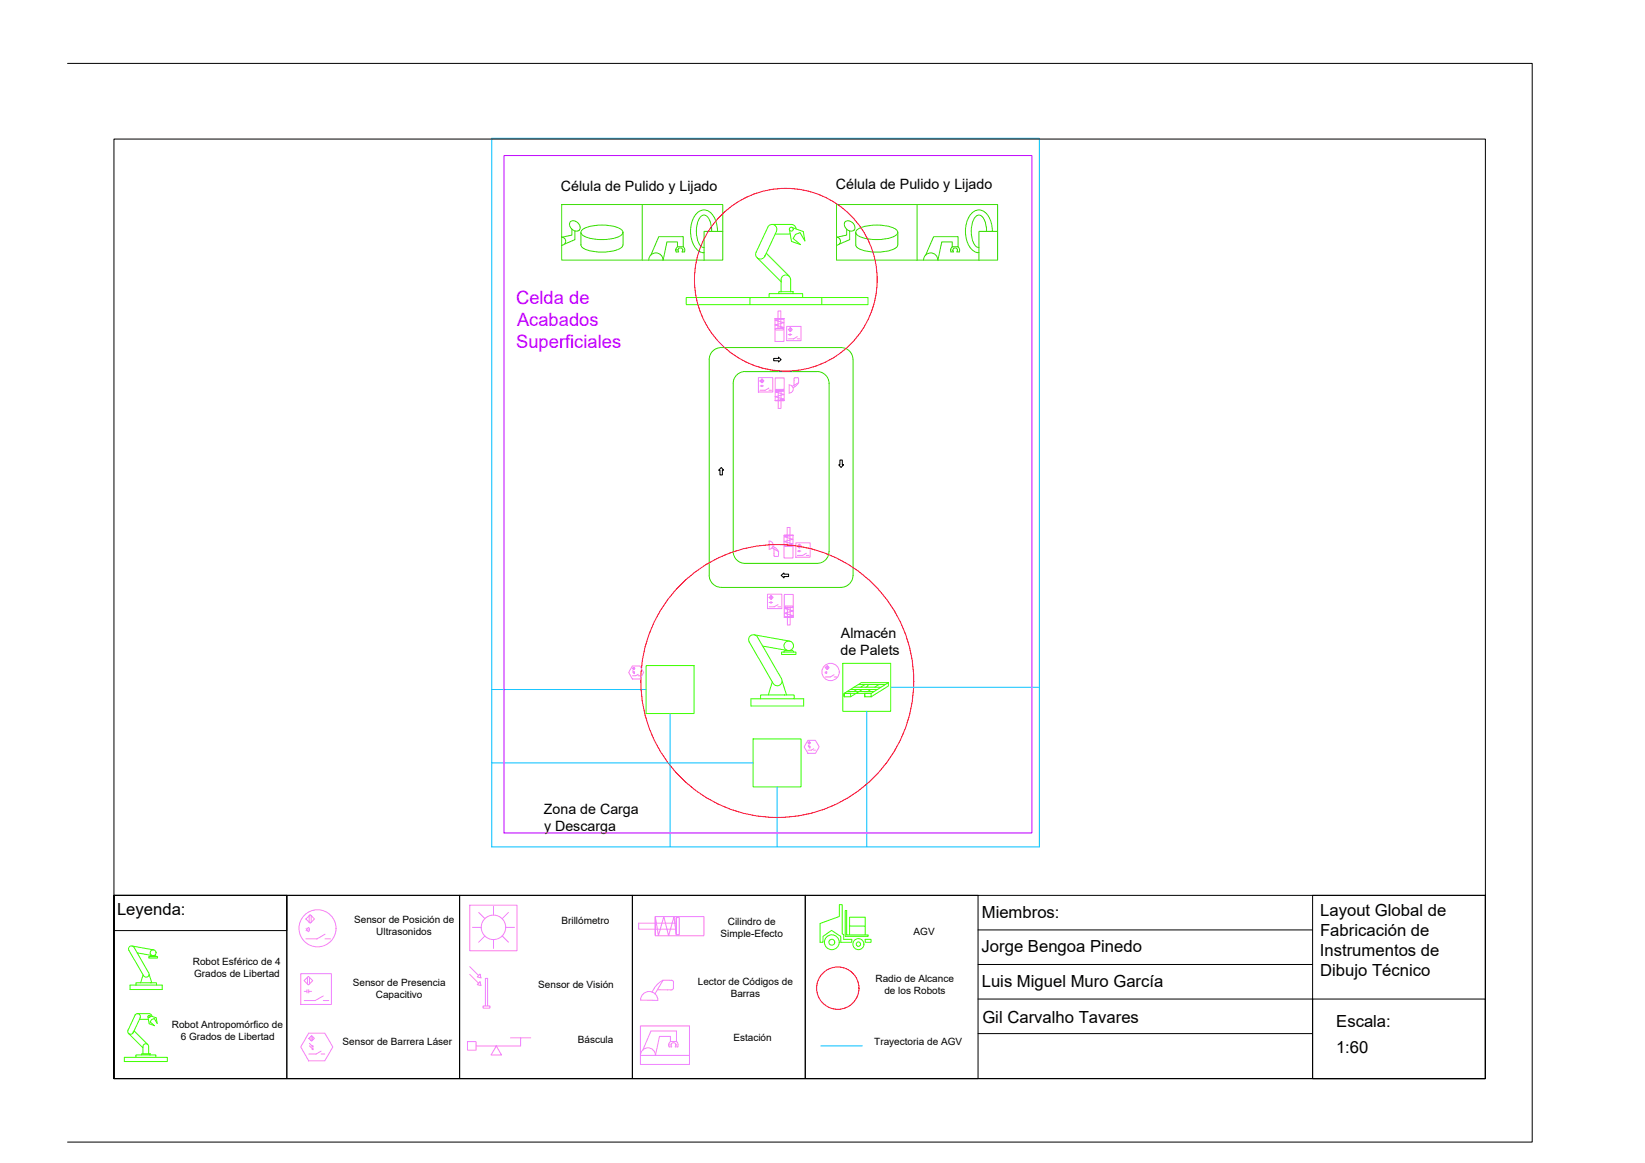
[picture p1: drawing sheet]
<svg xmlns="http://www.w3.org/2000/svg" width="420mm" height="297mm" viewBox="0 0 420 297" stroke-linecap="round" stroke-linejoin="round" font-family="sans-serif">
<!-- layer: Robots -->
<g fill="none" stroke="#3fff00" stroke-width=".26">
<path d="M196.3 57.7a1.22 1.22 0 0 1 1.6-.2 1.22 1.22 0 0 1 .4 1.6l-3 6.4a1.23 1.23 0 0 1-1.6 .6 1.23 1.23 0 0 1-.6-1.7zM197.2 57.3h4.9a1.22 1.22 0 0 1 1.2 1.2M198 59.8h3.8M202.3 58.1l2.9 1 .4 2.5-1.2-2.2-1.2 .5-.6 1 1.9 1.6-2.3-.8-.6-3.1M191.6 77.8h-16.3v-1.8h46.4v1.8h-11.8M193.4 65.8l6.1 6.2M195.3 65.5h.1M195.7 64.7l5.9 5.9M196.4 76h-4.8v1.8h18.3v-1.8h-4.9M198.9 74.5h3.7v.5h-3.7zM198.9 75h-2.5v1h8.6v-1h-2.4M199.5 71.4a1.22 1.22 0 0 1 1.2-1.2 1.22 1.22 0 0 1 1.2 1.2"/>
<path d="M199.5 71.5v3M202 71.5v3M191.4 163.9a1.22 1.22 0 0 1 .4-1.6 1.22 1.22 0 0 1 1.7 .4l6.1 10.6M191.4 164l6.1 10.5a1.22 1.22 0 0 0 1.6 .5 1.22 1.22 0 0 0 .5-1.7M192.6 162.1l9.1 1.6M194.3 177.5h8.5v1h-8.5zM194.3 178.5h-2.5v1.8h13.5v-1.8h-2.5M194.8 165l6.5 1.2M197.3 174.2l-1.1 3.3M199.4 173.1h.1M199.8 173.9l1.1 3.6M200.2 166.5h-.6v.7h3.7v-.7h-.6"/>
<path d="M200.2 166.5h2.5M200.2 166.5l.4-.3h1.9l.2 .3"/>
<circle cx="202.1" cy="58.5" r=".5"/>
<circle cx="201.5" cy="164.9" r="1.22"/>
</g>
<!-- layer: Maquina -->
<g fill="none" stroke="#37dd00" stroke-width=".26">
<path d="M143.5 52.2h41.1v14.2h-41.1zM145.7 56.7a1.64 1.64 0 0 1 1.9 .2 1.64 1.64 0 0 1 .4 1.9 1.64 1.64 0 0 1-1.9-.3 1.64 1.64 0 0 1-.4-1.8zM146.1 58.5v1.5l-2.6 .6a1.03 1.03 0 0 1 1 1 1.03 1.03 0 0 1-1 1M146.8 59v2.2l-2.6 1.1M148.4 59.4v3.1M148.8 58.6a11.4 11.4 0 0 1 9.9 0 .83 .83 0 0 1 0 1.5 11.4 11.4 0 0 1-9.9 0 .83 .83 0 0 1 0-1.5zM159.1 59.4v3.1M164 52.2v14.2M181.8 59.1a4.7 4.7 0 0 0-1.5-4.1 1.29 1.29 0 0 0-1.7 .8 7.2 7.2 0 0 0 .4 7l.8 .4M183.3 59.1a5.4 5.4 0 0 0-2.9-5.4 3.1 3.1 0 0 0-3.5 2.6 7 7 0 0 0 1.7 7.9l1.2 .4M184.6 59.1h-4.8v7.3M213.7 52.2h41.1v14.2h-41.1z"/>
<path d="M215.9 56.7a1.64 1.64 0 0 1 1.9 .2 1.64 1.64 0 0 1 .4 1.9 1.64 1.64 0 0 1-1.9-.3 1.64 1.64 0 0 1-.4-1.8zM216.3 58.5v1.5l-2.7 .6a1.03 1.03 0 0 1 1.1 1 1.03 1.03 0 0 1-1.1 1M217 59v2.2l-2.6 1.1M218.6 59.4v3.1M219 58.6a11.4 11.4 0 0 1 9.9 0 .83 .83 0 0 1 0 1.5 11.4 11.4 0 0 1-9.9 0 .83 .83 0 0 1 0-1.5zM229.3 59.4v3.1M234.2 52.2v14.2M252 59.1a4.7 4.7 0 0 0-1.5-4.1 1.29 1.29 0 0 0-1.7 .8 7.2 7.2 0 0 0 .4 7l.8 .4M253.5 59.1a5.4 5.4 0 0 0-2.9-5.4 3.1 3.1 0 0 0-3.5 2.6 7 7 0 0 0 1.7 7.9l1.2 .4M254.8 59.1h-4.8v7.3M148.4 62.5a1.9 1.9 0 0 0 1.5 1.3 11.8 11.8 0 0 0 8.8-.5l.4-.8M165.7 66.4a1.83 1.83 0 0 1 1.8-1.8 1.83 1.83 0 0 1 1.9 1.8"/>
<path d="M172.6 63.9h.1M172.7 64.3h.6M173 63a1.15 1.15 0 0 0-.3 1.3M173 63v-1.2h-2.7l-.9 4.6M173 63h1.5M173.2 63.9h.1M173.3 64.3a.6 .6 0 0 1 0-.8 .6 .6 0 0 1 .9 0 .6 .6 0 0 1 0 .8M174.2 64.3h.7M174.4 63.9h.1M174.5 63a1.15 1.15 0 0 1 .3 1.3M174.5 63v-2.5h-6.2l-2 4.6M218.6 62.5a1.9 1.9 0 0 0 1.5 1.3 11.8 11.8 0 0 0 8.8-.5l.4-.8"/>
<path d="M235.9 66.4a1.83 1.83 0 0 1 1.8-1.8 1.83 1.83 0 0 1 1.8 1.8M242.8 63.9h.1M242.9 64.3h.6M243.2 63a1.15 1.15 0 0 0-.3 1.3M243.2 63v-1.2h-2.7l-.9 4.6M243.2 63h1.5M243.4 63.9h.1M243.5 64.3a.6 .6 0 0 1 0-.8 .6 .6 0 0 1 .9 0 .6 .6 0 0 1 0 .8M244.4 64.3h.6M244.6 63.9h.1M244.7 63a1.15 1.15 0 0 1 .3 1.3M244.7 63v-2.5h-6.2l-2 4.6"/>
<path d="M211.8 97.9a3 3 0 0 0-3.1-3h-18.4a3 3 0 0 0-3 3.1v42.8a3.1 3.1 0 0 0 3 3.1h18.4a3.1 3.1 0 0 0 3.1-3.1M211.8 98v42.8M181.1 147v-55.2a3.1 3.1 0 0 1 3.1-3h30.6a3.1 3.1 0 0 1 3.1 3v55.2M181.1 146.9a3.1 3.1 0 0 0 3.1 3.1M184.2 150h30.6M217.9 146.9a3.1 3.1 0 0 1-3.1 3.1"/>
</g>
<!-- layer: Texto2 -->
<path d="M197.6 91.5h1.2v-.3l.7 .6-.7 .7v-.4h-1.2zM184.2 119.4l.6 .7h-.3v1.2h-.6v-1.2h-.3zM214.5 117.5h.6v1.2h.3l-.6 .7-.6-.7h.3zM199.5 147l.7-.7v.3h1.2v.7h-1.2v.3z" fill="none" stroke="#000" stroke-width=".26"/>
<!-- layer: Sensores -->
<g fill="none" stroke="#ff7fff" stroke-width=".26">
<path d="M193.7 96.5h3.7v3.6h-3.7zM194.1 97.3l.5-.5 .5 .5-.5 .5zM194.1 98.6h.3M194.4 98.4v.3M194.5 96.9v.8M194.7 98.6h.3M194.7 98.4v.3M194.7 96.9v.8M196.4 99.1l-1 .6h-1.3M196.4 99.7h.7M197.9 81.4h2.3v5.8h-2.3zM197.9 81.4h2.3z"/>
<path d="M198 96.5h2.3v5.8h-2.3zM198.1 99.8h2.1v-.3h-2.1v.3h2.1l-2.2 .3 2.3 .6-2.3 .6 2.3 .7-2.3 .3M198.7 83.9v-4.5h.7v4.5M198.8 99.8v4.5h.7v-4.5M200.2 81.4l-2.3 .4 2.3 .6-2.3 .6 2.3 .6-2.1 .3h2v.4h-2v-.4h2M200.9 83.4h3.7v3.6h-3.7zM201.4 85.4h.3M201.6 98.3a1.05 1.05 0 0 1 1 1 1.05 1.05 0 0 1-1 1.1M201.6 98.3v2.1M201.7 85.3v.3M201.7 83.8v.8M201.8 83.7l.6 .5-.6 .5-.5-.5z"/>
<path d="M201.9 85.4h.3M201.9 85.3v.3M202 83.8v.8M203 96.5l-.2 .2v1.7M203 96.5h.9l.1 1.2-1.7 1M203.6 86l-.9 .6h-1.3M203.6 86.6h.7M204 97.7l-.7 .8-.8 .5M198 102.3h2.3zM196.4 138.2a1.05 1.05 0 0 1 1.1 1 1.05 1.05 0 0 1-1.1 1.1M196.4 138.2v2.1M197.2 139.9l1.7 1"/>
<path d="M197.4 139.6l.8 .4 .7 .9M200.3 136.7h2.2v5.8h-2.2zM200.3 136.7h2.2zM201 139.2v-4.5h.8v4.5M202.5 136.7l-2.2 .4 2.2 .6-2.2 .6 2.2 .6-2.1 .3h2v.4h-2v-.4h2M203.3 138.6h3.6v3.7h-3.6zM204.1 139.1v.8M204.2 139l.5 .5-.5 .5-.5-.5zM204.3 139.1v.8M196 151.8h3.7v3.6h-3.7zM196.4 152.6l.6-.5 .5 .5-.5 .5zM196.4 153.9h.4"/>
<path d="M196.8 153.7v.4M196.8 152.2v.8M197 153.9h.3M197 153.7v.4M197.1 152.2v.8M197.7 140.2v1.7M197.7 141.9l.2 .2h.7l.2-.2M198.7 154.4l-.9 .6h-1.4M198.7 155h.7M198.9 140.9l-.1 1M200.3 151.8h2.3v5.8h-2.3zM200.3 157.6h2.3z"/>
<path d="M200.4 155.1h2.1v-.3h-2.1v.3h2.1l-2.2 .3 2.3 .6-2.3 .6 2.3 .7-2.3 .3M201.1 155.1v4.5h.7v-4.5M203.7 140.8h.3M204 140.6v.3M204.2 140.8h.4M204.2 140.6v.3M206 141.3l-1 .6h-1.3M206 141.9h.6M161.5 170.7l.4-.3 .3 .3-.3 .4zM161.5 170.1h1.9l1 1.6-1 1.7h-1.9l-.9-1.7zM161.6 171.6l.4 .4M161.6 171.3l.4 .4"/>
<path d="M161.8 170.5v.5M161.9 171.7l.1-.1 .1 .2zM161.9 172l.1-.1 .1 .2zM161.9 170.5v.5M163 172.2l-.6 .4h-.9M163 172.6h.4M210.8 170.5l.5-.5 .5 .5-.5 .5zM210.8 171.7v.2M210.9 171.6v.4M211.1 171.5l.1 .3-.1 .2M211.2 170.1v.8M211.4 170.1v.8"/>
<path d="M213 172.3l-.9 .6h-1.3M213 172.9h.7M206.4 189.1h1.9l.9 1.7-.9 1.6h-1.9l-1-1.6zM206.4 189.7l.3-.3 .3 .3-.3 .4zM206.4 190.6l.4 .4M206.4 190.3l.4 .4M206.6 189.5v.5M206.7 190.7l.2-.1v.2zM206.7 191l.2-.1zM206.8 189.5v.5M207.8 191.2l-.6 .4h-.8M207.8 191.6h.5"/>
<circle cx="212.1" cy="171.6" r="2.21"/>
</g>
<!-- layer: Almacenaje -->
<g fill="none" stroke="#3fff00" stroke-width=".26">
<path d="M165 170h12.3v12.2h-12.3zM215.3 169.4h12.2v12.3h-12.2zM215.6 177.1l4.4-2.8h6.9l-4.4 2.8h-1.6v.9h1.6v-.9h-1.6v.9M216.3 176.6h6.9M217.2 176.1h6.9M218.1 175.5h6.9M218.9 176.1l-.9 .5M219.2 174.8h6.9M220.3 176.1l-3 1.9M220.9 174.8l-1.1 .7M221.7 174.8v.4l-.5 .3M222.4 176.1l-.8 .5"/>
<path d="M222.5 177.1h-6.9v.9h1.7v-.9h-1.7v.9M224.5 174.8l-1.1 .7M226.9 174.3v.9l-4.4 2.8M192.4 188.7h12.2v12.3h-12.2z"/>
</g>
<!-- layer: TrayectAGV -->
<path d="M125.6 35.3h139.9v181h-139.9zM125.6 176.1h39.4M227.5 175.5h38M125.6 194.9h66.8M171.2 182.2v34.1M221.4 181.7v34.6M198.5 201v15.3" fill="none" stroke="#00bfff" stroke-width=".26"/>
<!-- layer: Radio -->
<g fill="none" stroke="#f00" stroke-width=".26">
<circle cx="200.7" cy="71.4" r="23.3"/>
<circle cx="198.5" cy="173.9" r="34.9"/>
</g>
<!-- layer: Celdas -->
<path d="M128.7 39.7h134.9v173h-134.9z" fill="none" stroke="#bf00ff" stroke-width=".26"/>
<!-- layer: 0 -->
<path d="M17.3 16.2h374.1v275.5h-374.1" fill="none" stroke="#000" stroke-width=".26"/>
<!-- layer: Title Block -->
<g fill="none" stroke="#000" stroke-width=".26">
<path d="M29.1 35.5h350.3v240h-350.3h350.3v-46.8h-350.3v46.8zM29.1 228.7h44.2v46.8h-44.2zM29.1 228.7h44.2v9h-44.2zM73.3 228.7h44.1v46.8h-44.1zM117.4 228.7h44.1v46.8h-44.1zM161.5 228.7h44.2v46.8h-44.2zM205.7 228.7h44.1v46.8h-44.1zM249.8 237.5h85.5M335.3 228.7h44.1v46.8h-44.1zM249.8 246.3h85.5M249.8 255.2h85.5M335.3 255.2h44.1v20.3h-44.1z"/>
<path d="M249.8 264h85.5"/>
</g>
<g fill="none" stroke="#3fff00" stroke-width=".26">
<path d="M209.5 235.9l4.9-1.8v-3h.7v7.4l.4 .2v1.2h2.1v.8h-2.9v-1.5l-2.3-1.6-2.2 1.6v1.5h-.7zM215.9 232.6h.4v6.2h5.4v.4h-5.8zM217 238.8v-2.3h4v2.3M217 236.5v-2.2h4v2.2M221 239.9h1.5v.8h-1.5zM33.7 241.6l5.6 1M34.2 242a.75 .75 0 0 0-1-.3 .75 .75 0 0 0-.3 1l3.8 6.5a.75 .75 0 0 0 1 .3 .75 .75 0 0 0 .3-1.1l-3.8-6.4M34.7 251h5.3v.6h-5.3zM34.7 251.6h-1.5v1.1h8.2v-1.1h-1.4M35.1 243.4l3.9 .7M35.1 258.9h3a.73 .73 0 0 1 .7 .7M35.8 259.9a.72 .72 0 0 0-.4-.9 .72 .72 0 0 0-.9 .3l-1.8 3.8a.73 .73 0 0 0 .3 1 .73 .73 0 0 0 1-.4"/>
<path d="M35.8 259.9l-1.8 3.9M36.6 249l-.7 2M37.9 248.3h.1M38 244.3h2.2v.4h-2.2zM38.1 248.8l.7 2.2M38.2 259.4l1.7 .6 .3 1.4-.8-1.3-.7 .3-.3 .6 1.1 1-1.4-.5-.3-1.8M38.6 244.1l-.2 .2M38.6 244.1h1l.3 .2M32.9 264l3.6 3.6M34 263.8h.1M34.2 263.3l3.6 3.5M34.7 270h-2.9v1.1h10.9v-1.1h-2.9"/>
<path d="M35.6 260.4h2.3M36.2 269.2h2.2v.3h-2.2zM36.2 269.5h-1.5v.5h5.1v-.5h-1.4M36.5 269.2v-1.9a.73 .73 0 0 1 .7-.7 .73 .73 0 0 1 .8 .7v1.9"/>
<circle cx="38.1" cy="259.6" r=".29"/>
<circle cx="39.1" cy="243.3" r=".75"/>
<circle cx="212.5" cy="240.7" r="1.89"/>
<circle cx="212.5" cy="240.7" r=".75"/>
<circle cx="219.3" cy="241.1" r="1.41"/>
<circle cx="219.3" cy="241.1" r=".56"/>
</g>
<g fill="none" stroke="#ff7fff" stroke-width=".26">
<path d="M78.1 237.2l.2 .2-.2 .3M78.4 237l.3 .4-.3 .4M78.8 236.9l.3 .5-.3 .6M79 233.8v1.8M79.2 233.6l1.1 1.1-1.1 1.1-1.1-1.1zM79.5 233.8v1.8M83 238.6l-2 1.2h-2.9M83 239.8h1.4M120 231.2h12v11.6h-12zM120.7 236.9h2.2M122.3 233l1.5 1.6M123.8 239.1l-1.5 1.5"/>
<path d="M126 231.5v2.2M126 240v2.2M128.3 239.1l1.6 1.5M129.2 236.9h2.2M129.9 233l-1.6 1.6M167.4 234.1h12.4v4.9h-12.4zM167.4 234.1v4.9zM167.4 234.1l.8 4.9 1.3-4.9 1.3 4.9 1.3-4.9 .6 4.6v-4.3h.8v4.3h-.8v-4.3M172.7 235.8h-9.6v1.5h9.6M76.8 248.7h7.8v7.8h-7.8zM77.7 253.2h.7M78.4 252.8v.8"/>
<path d="M78.5 249.6v1.7M78.8 249.4l1.1 1.1-1.1 1.1-1.1-1.1zM78.9 253.2h.7M78.9 252.8v.8M79 249.6v1.7M82.6 254.4l-2.1 1.1h-2.8M82.6 255.5h1.4M120 248.9l2.2 2.2M120 246.9l2.2 2.3M121.9 249.5l.7-.7 .3 1zM122.6 250.8l.3 .9-1-.2zM124 249.9h.5v7h-.5z"/>
<path d="M124 256.9h-.6v.6h1.7v-.6h-.6M167.9 252.8h3.7M168 255.5a2.21 2.21 0 0 0-2.2-2.3 2.21 2.21 0 0 0-2.2 2.2l4.4 .1M169.4 250.4h2.4l.2 .4v1.6M169.4 250.4l-2.1 3.4M169.4 250.4l-1.6 1.1-1.3 1.9M172 252.4l-.5 .4M78.8 263.9h4.2l2 3.5-2 3.6h-4.2l-2-3.6zM78.9 265.2l.7-.7 .7 .7-.7 .7zM79 267.1l.8 .8M79 266.5l.8 .7M79.4 264.7v1.1"/>
<path d="M79.7 267.4l.2-.3 .1 .3zM79.7 268l.2-.2 .1 .3zM79.8 264.7v1.1M82 268.5l-1.3 .7h-1.8M82 269.2h.9M119.4 266h2.2v2.2h-2.2zM130.4 265.1h5.2M133 265.1v2h-6.2l1.3 2.4h-2.7l1.4-2.4h-5.2M170.8 266.9h.1M171.2 266v-1.3h-2.8l-1 4.8a1.92 1.92 0 0 0-1.9-1.9 1.92 1.92 0 0 0-1.9 2v-7.6h12.5v9.9h-12.5v-2.3h12.5M171.2 266h1.6M171.2 266a1.21 1.21 0 0 0-.3 1.4h.7a.62 .62 0 0 1 0-.9 .62 .62 0 0 1 .9 0 .62 .62 0 0 1 0 .9h.6"/>
<path d="M171.4 266.9h.1M172.6 266.9h.1M172.8 266a1.2 1.2 0 0 1 .3 1.4M172.8 266v-2.7h-6.5l-2.1 4.9"/>
<circle cx="81.1" cy="237.1" r="4.7"/>
<circle cx="126" cy="236.8" r="3.1"/>
</g>
<circle cx="214" cy="252.4" r="5.4" fill="none" stroke="#f00" stroke-width=".26"/>
<path d="M209.7 267.1h10.5" fill="none" stroke="#0ff" stroke-width=".26"/>
<g font-size="4.7" fill="#bf00ff">
<text x="131.8" y="77.6">Celda de</text>
<text x="132.1" y="83.2">Acabados</text>
<text x="131.8" y="88.8">Superficiales</text>
</g>
<g font-size="4.3">
<text x="29.9" y="233.8">Leyenda:</text>
<text x="337.2" y="234">Layout Global de</text>
<text x="250.8" y="234.5">Miembros:</text>
<text x="337.2" y="239.1">Fabricación de</text>
<text x="250.7" y="243.2">Jorge Bengoa Pinedo</text>
<text x="337.1" y="244.2">Instrumentos de</text>
<text x="337.2" y="249.3">Dibujo Técnico</text>
<text x="250.8" y="252.1">Luis Miguel Muro García</text>
<text x="250.9" y="261.2">Gil Carvalho Tavares</text>
<text x="341.3" y="262.4">Escala:</text>
<text x="341.2" y="269">1:60</text>
</g>
<g font-size="3.6">
<text x="143.3" y="48.9">Célula de Pulido y Lijado</text>
<text x="213.5" y="48.4">Célula de Pulido y Lijado</text>
<text x="214.7" y="167.3">de Palets</text>
<text x="214.8" y="163">Almacén</text>
<text x="138.9" y="208">Zona de Carga</text>
<text x="139" y="212.4">y Descarga</text>
</g>
<g font-size="2.6">
<text x="90.5" y="235.9">Sensor de Posición de</text>
<text x="96.1" y="238.9">Ultrasonidos</text>
<text x="143.4" y="235.9">Brillómetro</text>
<text x="184.1" y="239.4">Simple-Efecto</text>
<text x="185.9" y="236.3">Cilindro de</text>
<text x="233.3" y="238.8">AGV</text>
<text x="49.3" y="246.4">Robot Esférico de 4</text>
<text x="49.6" y="249.5">Grados de Libertad</text>
<text x="90.1" y="251.8">Sensor de Presencia</text>
<text x="178.2" y="251.5">Lector de Códigos de</text>
<text x="223.6" y="250.8">Radio de Alcance</text>
<text x="96" y="254.8">Capacitivo</text>
<text x="137.5" y="252.5">Sensor de Visión</text>
<text x="186.6" y="254.6">Barras</text>
<text x="225.9" y="253.9">de los Robots</text>
<text x="43.9" y="262.5">Robot Antropomórfico de</text>
<text x="46.2" y="265.6">6 Grados de Libertad</text>
<text x="87.5" y="266.9">Sensor de Barrera Láser</text>
<text x="147.6" y="266.5">Báscula</text>
<text x="187.3" y="266">Estación</text>
<text x="223.3" y="266.8">Trayectoria de AGV</text>
</g>
</svg>
